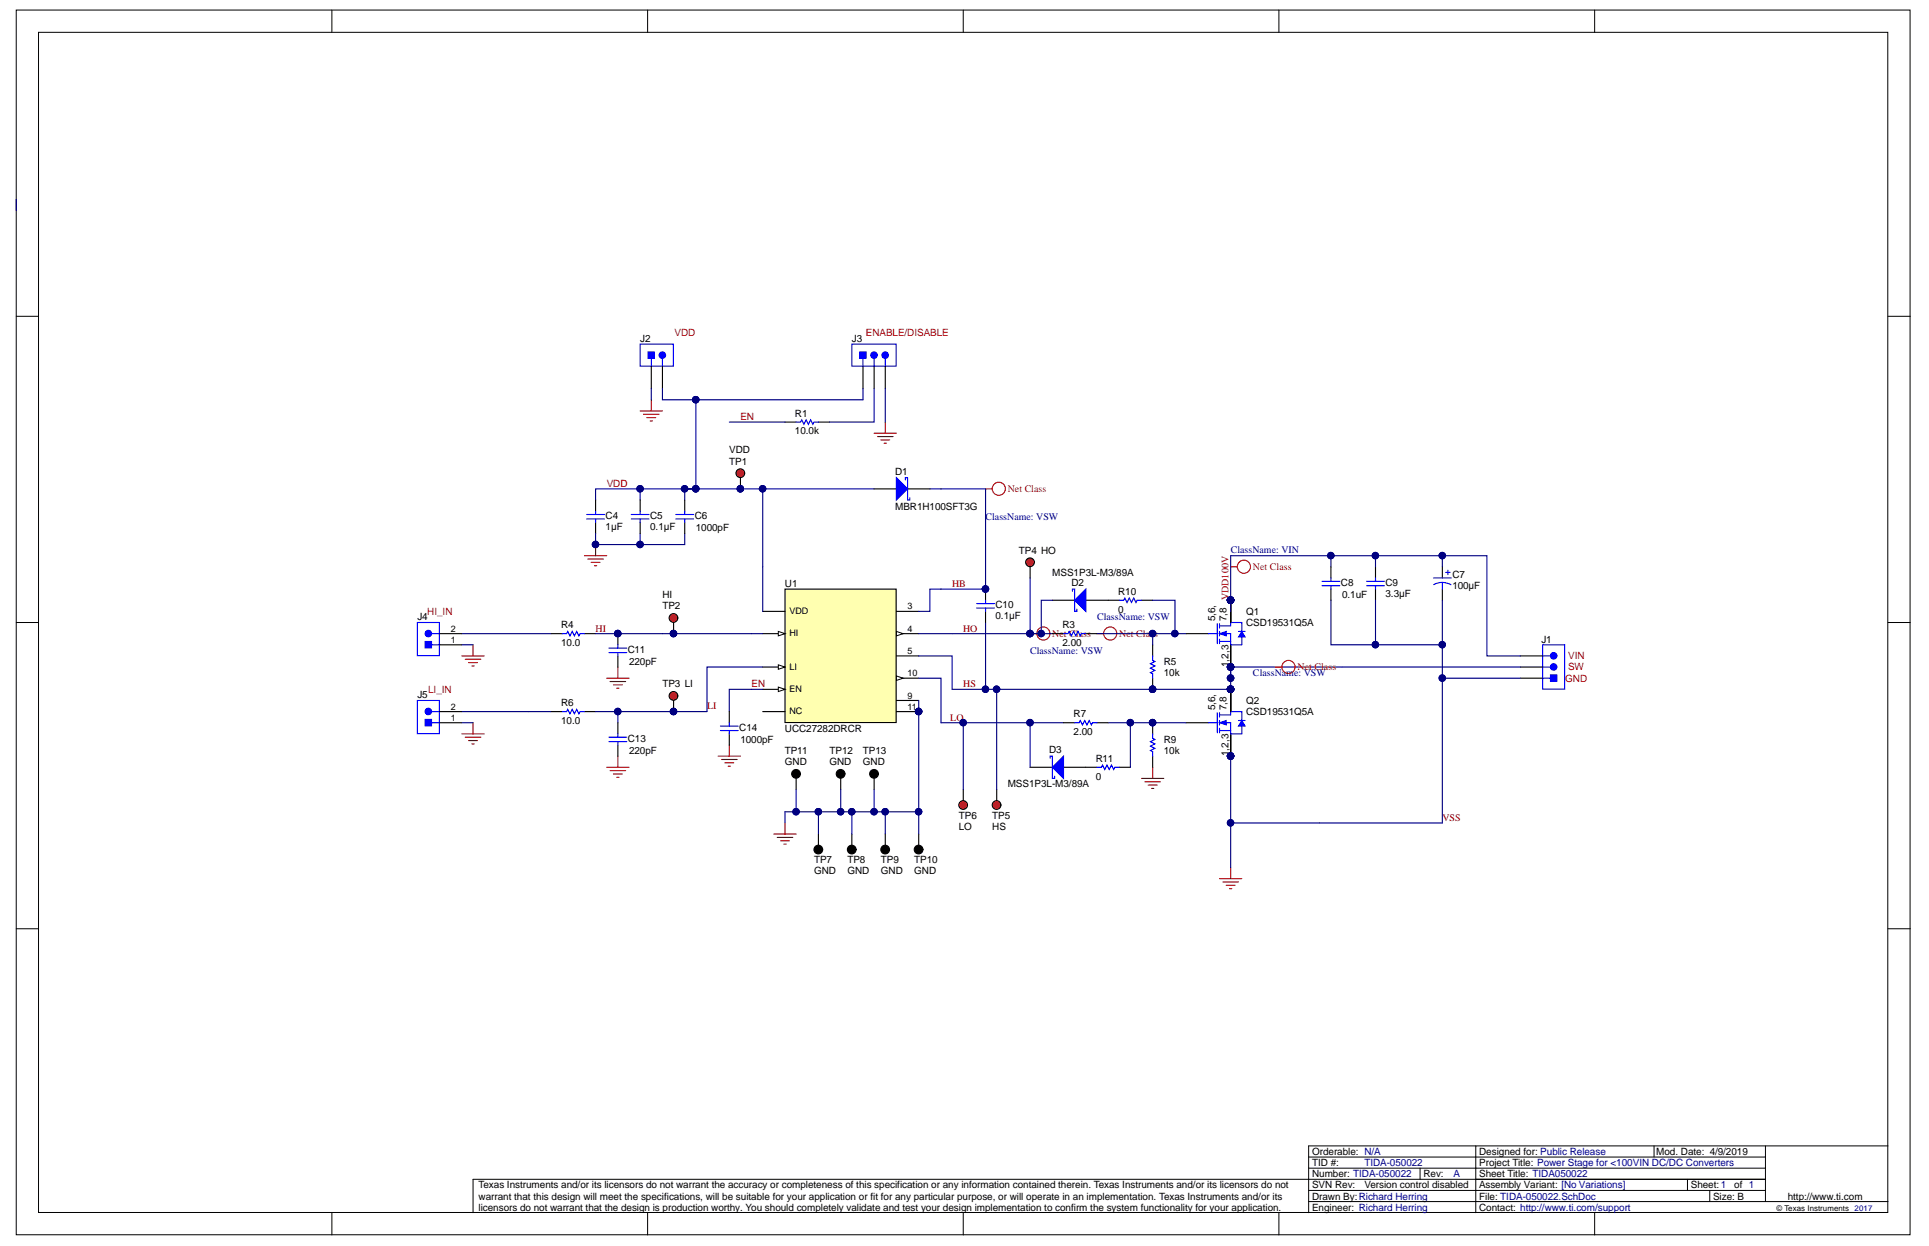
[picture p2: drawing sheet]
<svg xmlns="http://www.w3.org/2000/svg" width="432mm" height="279mm" viewBox="0 0 432 279" stroke-linecap="round" stroke-linejoin="round" font-family="sans-serif">
<g fill="#fff" stroke="#000" stroke-width=".22">
<path d="M3.6 2.3h424v274.2h-424z"/>
<path d="M8.6 7.2h414v264.3h-414z"/>
</g>
<g fill="none" stroke="#000" stroke-width=".22">
<path d="M74.3 2.3v4.9M145 2.3v4.9M215.6 2.3v4.9M286.3 2.3v4.9M357 2.3v4.9M3.6 70.8h5M422.6 70.8h5M3.6 139.4h5M422.6 139.4h5M3.6 208h5M422.6 208h5M292.9 259.1h102.3"/>
<path d="M330.3 256.6h-37.4v15M370.3 256.6v2.5M395.2 256.6v12.5M422.6 256.6h-92.3v15M74.3 271.6v5M145 271.6v5M215.6 271.6v5M286.3 271.6v5M292.9 269.1h129.7M292.9 266.6h102.3M292.9 261.6h102.3M317.9 261.6v2.5"/>
<path d="M357 271.6v5M377.7 264.1v2.5M382.7 266.6v2.5M395.2 264.1h-289.3v7.5"/>
</g>
<g fill="none" stroke="#800000" stroke-width=".25">
<path d="M143.3 92h5M144 92.8h3.5M144.8 93.5h2M145.5 94.3h.5M145.8 89.5v2.5M130.8 124.5h5M131.6 125.2h3.5M132.3 125.9h2M133.1 126.7h.5M133.3 122v2.5M135.8 171.8h5M136.6 172.6h3.5"/>
<path d="M137.3 173.3h2M138.1 174.1h.5M138.3 169.3v2.5M173.2 186.8h5M174 187.5h3.5M174.7 188.3h2M175.5 189h.5M175.7 184.3v2.5"/>
</g>
<path d="M153.3 119.5v2.5h-10M175.7 181.8v2.5" fill="none" stroke="#000080" stroke-width=".25"/>
<g fill="#000080" stroke="#000080" stroke-width=".22">
<circle cx="133.3" cy="121.9" r=".72"/>
<circle cx="143.3" cy="121.9" r=".72"/>
</g>
<path d="M143.3 77.1h7.4v4.9h-7.4z" fill="#fff" stroke="#00f" stroke-width=".25"/>
<path d="M145.8 80.3v1.8M148.3 80.3v1.8M272.5 139.7v4.5M273 139.7v1M270.5 141.9h2M273 140.2h2.5M273 141.9h2.5v2.5M273 143.7h2.5M273 141.4v1M273 143.2v1" fill="none" stroke="#00f" stroke-width=".25"/>
<circle cx="148.3" cy="79.5" r=".72" fill="#00f" stroke="#00f" stroke-width=".25"/>
<path d="M145.8 82.1v4.9M148.3 82.1v4.9M275.5 134.4v5M265.5 141.9h5M275.5 144.4v5" fill="none" stroke="#000" stroke-width=".25"/>
<path d="M145 78.8h1.5v1.5h-1.5z" fill="#00f" stroke="#00f" stroke-width=".22"/>
<path d="M3.6 44.6v2.5M155.8 89.5v20h14.9v17.4M143.3 109.5v2.5M220.6 139.4v15" fill="none" stroke="#000080" stroke-width=".25"/>
<g fill="#000080" stroke="#000080" stroke-width=".22">
<circle cx="143.3" cy="109.5" r=".72"/>
<circle cx="155.7" cy="89.5" r=".72"/>
<circle cx="155.7" cy="109.5" r=".72"/>
<circle cx="165.7" cy="109.5" r=".72"/>
<circle cx="170.7" cy="109.5" r=".72"/>
<circle cx="220.6" cy="154.4" r=".72"/>
<circle cx="275.5" cy="134.4" r=".72"/>
<circle cx="275.5" cy="149.4" r=".72"/>
</g>
<path d="M273 141.9l1.5-.5v1z" fill="#00f"/>
<path d="M273 141.9l1.5-.5v1z" fill="none" stroke="#00f" stroke-width=".22"/>
<path d="M275.5 139.4v.8" fill="none" stroke="#00f" stroke-width=".25"/>
<path d="M275.5 134.4v5M275.5 144.4v5" fill="none" stroke="#000" stroke-width=".25"/>
<g fill="#000080" stroke="#000080" stroke-width=".22">
<circle cx="275.5" cy="149.4" r=".72"/>
<circle cx="275.5" cy="134.4" r=".72"/>
</g>
<path d="M278 141.4l.7 1.3h-1.5z" fill="#00f"/>
<path d="M278 141.4l.7 1.3h-1.5z" fill="none" stroke="#00f" stroke-width=".22"/>
<path d="M275.5 139.4h2.5v2M272.5 159.6v4.5M273 159.6v1M277.2 141.4h1.5M278 142.7v1.7h-2.5M270.5 161.9h2M273 160.1h2.5M273 161.9h2.5v2.5M273 163.6h2.5M273 161.4v1M273 163.1v1" fill="none" stroke="#00f" stroke-width=".25"/>
<path d="M275.5 134.4v5M275.5 154.4v5M265.5 161.9h5M275.5 164.4v4.9" fill="none" stroke="#000" stroke-width=".25"/>
<g fill="#000080" stroke="#000080" stroke-width=".22">
<circle cx="275.5" cy="134.4" r=".72"/>
<circle cx="275.5" cy="149.4" r=".72"/>
<circle cx="275.5" cy="154.4" r=".72"/>
<circle cx="275.5" cy="169.3" r=".72"/>
</g>
<path d="M273 161.9l1.5-.5v1z" fill="#00f"/>
<path d="M273 161.9l1.5-.5v1z" fill="none" stroke="#00f" stroke-width=".22"/>
<path d="M275.5 159.4v.7" fill="none" stroke="#00f" stroke-width=".25"/>
<path d="M275.5 154.4v5M275.5 164.4v4.9" fill="none" stroke="#000" stroke-width=".25"/>
<g fill="#000080" stroke="#000080" stroke-width=".22">
<circle cx="275.5" cy="169.3" r=".72"/>
<circle cx="275.5" cy="154.4" r=".72"/>
</g>
<path d="M278 161.4l.7 1.2h-1.5z" fill="#00f"/>
<path d="M278 161.4l.7 1.2h-1.5z" fill="none" stroke="#00f" stroke-width=".22"/>
<g fill="none" stroke="#00f" stroke-width=".25">
<path d="M131.3 115.2h4M131.3 116.2h4M133.3 114.5v.7M133.3 116.2v.8M305.9 130.2h4M305.9 131.2h4M307.9 129.4v.8M307.9 131.2v.7M320.9 129.4h4M322.9 130.4l.8 .1 1.1 .5M322.9 130.4l-1.2 .2-.8 .3M322.9 130.4v1.5"/>
<path d="M323.6 128.2h1M324.1 127.7v1M125.8 141.9h1l.3-.5 .5 1 .5-1 .5 1 .5-1 .5 1 .2-.5h1M125.8 159.4h1l.3-.5 .5 1 .5-1 .5 1 .5-1 .5 1 .2-.5h1M275.5 159.4h2.5v2M277.2 161.4h1.5M278 162.6v1.8h-2.5"/>
</g>
<path d="M133.3 112v2.5M133.3 117v2.5M307.9 126.9v2.5M307.9 131.9v2.5M322.9 126.9v2.5M322.9 131.9v2.5M123.3 141.9h2.5M123.3 159.4h2.5M130.8 141.9h2.5M130.8 159.4h2.5M275.5 154.4v5" fill="none" stroke="#000" stroke-width=".25"/>
<g fill="#000080" stroke="#000080" stroke-width=".22">
<circle cx="275.5" cy="154.4" r=".72"/>
<circle cx="275.5" cy="169.3" r=".72"/>
<circle cx="275.5" cy="134.4" r=".72"/>
<circle cx="215.6" cy="161.8" r=".72"/>
<circle cx="230.6" cy="161.8" r=".72"/>
<circle cx="275.5" cy="151.9" r=".72"/>
<circle cx="275.5" cy="149.4" r=".72"/>
<circle cx="143.3" cy="109.5" r=".72"/>
<circle cx="153.2" cy="109.5" r=".72"/>
<circle cx="155.7" cy="109.5" r=".72"/>
<circle cx="230.6" cy="141.9" r=".72"/>
<circle cx="253" cy="161.8" r=".72"/>
<circle cx="258" cy="161.8" r=".72"/>
</g>
<path d="M255.5 174.3h5M256.3 175.1h3.5M257 175.8h2M257.8 176.6h.5M258 171.8v2.5M273 196.8h5M273.7 197.5h3.5M274.5 198.3h2M275.2 199h.5M275.5 194.3v2.5" fill="none" stroke="#800000" stroke-width=".25"/>
<path d="M133.3 112v-2.5h22.5h-2.5v2.5M300.4 149.4h-24.9v2.5M210.6 161.9h27.5M248 161.9h17.5" fill="none" stroke="#000080" stroke-width=".25"/>
<g fill="none" stroke="#f00" stroke-width=".25">
<path d="M220.6 109.5h1.5M275.5 126.9h1.5M230.6 141.9h1.5M245.6 141.9h1.4M285.5 149.4h1.5"/>
<circle cx="223.6" cy="109.5" r="1.47"/>
<circle cx="278.4" cy="126.9" r="1.47"/>
<circle cx="233.6" cy="141.9" r="1.47"/>
<circle cx="248.5" cy="141.9" r="1.47"/>
<circle cx="288.4" cy="149.4" r="1.47"/>
</g>
<path d="M93.4 139.4h5v7.4h-5z" fill="#fff" stroke="#00f" stroke-width=".25"/>
<path d="M96.7 141.9h1.7M96.7 144.4h1.7" fill="none" stroke="#00f" stroke-width=".25"/>
<circle cx="95.9" cy="141.9" r=".72" fill="#00f" stroke="#00f" stroke-width=".25"/>
<path d="M98.4 144.4h5M98.4 141.9h5" fill="none" stroke="#000" stroke-width=".25"/>
<path d="M95.2 143.7h1.4v1.4h-1.4z" fill="#00f" stroke="#00f" stroke-width=".22"/>
<path d="M103.4 146.9h5M104.1 147.6h3.5M104.9 148.4h2M105.6 149.1h.5M105.9 144.4v2.5" fill="none" stroke="#800000" stroke-width=".25"/>
<path d="M103.4 144.4h2.5" fill="none" stroke="#000080" stroke-width=".25"/>
<path d="M93.4 156.9h5v7.4h-5z" fill="#fff" stroke="#00f" stroke-width=".25"/>
<path d="M96.7 159.4h1.7M96.7 161.9h1.7" fill="none" stroke="#00f" stroke-width=".25"/>
<circle cx="95.9" cy="159.3" r=".72" fill="#00f" stroke="#00f" stroke-width=".25"/>
<path d="M195.7 109.5h5M203.2 109.5h4.9M98.4 159.4h5M98.4 161.9h5" fill="none" stroke="#000" stroke-width=".25"/>
<path d="M95.2 161.1h1.4v1.5h-1.4z" fill="#00f" stroke="#00f" stroke-width=".22"/>
<path d="M103.4 164.4h5M104.1 165.1h3.5M104.9 165.9h2M105.6 166.6h.5M105.9 161.9v2.5" fill="none" stroke="#800000" stroke-width=".25"/>
<path d="M103.4 161.9h2.5" fill="none" stroke="#000080" stroke-width=".25"/>
<path d="M200.7 107l2.5 2.5-2.5 2.5z" fill="#00f"/>
<path d="M141.3 115.2h4M141.3 116.2h4M143.3 114.5v.7M143.3 116.2v.8M200.7 107l2.5 2.5-2.5 2.5zM202.7 107.5v-.5h.5v5h.5v-.5M218.6 135.2h4M218.6 136.2h4M220.6 134.4v.8M220.6 136.2v.7M258 146.9v1l.5 .2-1 .5 1 .5-1 .5 1 .5-1 .5 .5 .3v1M258 164.4v1l.5 .2-1 .5 1 .5-1 .5 1 .5-1 .5 .5 .2v1" fill="none" stroke="#00f" stroke-width=".25"/>
<path d="M133.3 119.5v2.5h10v-2.5M210.6 109.5h10v22.4h-10M297.9 126.9v-2.4h-22.4v12.4M297.9 124.5h10v2.4M297.9 134.4v10h10v-10M307.9 124.5h15v2.4M322.9 134.4v10h-15M103.4 141.9h19.9M103.4 159.4h19.9M245.6 141.9h19.9M322.9 144.4v39.9h-47.4M275.5 169.3v25" fill="none" stroke="#000080" stroke-width=".25"/>
<g fill="#000080" stroke="#000080" stroke-width=".22">
<circle cx="220.6" cy="131.9" r=".72"/>
<circle cx="133.3" cy="121.9" r=".72"/>
<circle cx="143.3" cy="121.9" r=".72"/>
<circle cx="263" cy="141.9" r=".72"/>
<circle cx="258" cy="141.9" r=".72"/>
<circle cx="258" cy="154.4" r=".72"/>
<circle cx="258" cy="161.8" r=".72"/>
<circle cx="275.5" cy="134.4" r=".72"/>
<circle cx="297.9" cy="124.4" r=".72"/>
<circle cx="307.9" cy="124.4" r=".72"/>
<circle cx="322.8" cy="124.4" r=".72"/>
<circle cx="307.9" cy="144.4" r=".72"/>
<circle cx="322.8" cy="144.4" r=".72"/>
<circle cx="322.8" cy="151.9" r=".72"/>
<circle cx="275.5" cy="169.3" r=".72"/>
<circle cx="275.5" cy="184.3" r=".72"/>
</g>
<path d="M143.3 112v2.5M143.3 117v2.5M220.6 131.9v2.5M220.6 136.9v2.5M258 144.4v2.5M258 151.9v2.5M258 161.9v2.5M258 169.3v2.5" fill="none" stroke="#000" stroke-width=".25"/>
<path d="M345.3 144.4h4.9v9.9h-4.9z" fill="#fff" stroke="#00f" stroke-width=".25"/>
<path d="M345.3 149.4h1.8M345.3 151.9h1.8M345.3 146.9h1.8" fill="none" stroke="#00f" stroke-width=".25"/>
<g fill="#00f" stroke="#00f" stroke-width=".25">
<circle cx="347.8" cy="149.4" r=".72"/>
<circle cx="347.8" cy="146.9" r=".72"/>
</g>
<path d="M340.3 151.9h5M340.3 149.4h5M340.3 146.9h5" fill="none" stroke="#000" stroke-width=".25"/>
<path d="M347.1 151.1h1.4v1.5h-1.4z" fill="#00f" stroke="#00f" stroke-width=".22"/>
<path d="M300.4 149.4h39.9" fill="none" stroke="#000080" stroke-width=".25"/>
<path d="M175.7 131.9h24.9v29.9h-24.9z" fill="#ffffb0" stroke="#000" stroke-width=".25"/>
<path d="M200.7 136.9h4.9M200.7 141.9h4.9" fill="none" stroke="#000" stroke-width=".25"/>
<path d="M200.7 141.4l1.5 .5-1.5 .5z" fill="#fff"/>
<path d="M200.7 141.4l1.5 .5-1.5 .5z" fill="none" stroke="#000" stroke-width=".22"/>
<path d="M170.7 159.4h5M170.7 149.4h5M200.7 146.9h4.9" fill="none" stroke="#000" stroke-width=".25"/>
<path d="M174.2 148.9l1.5 .5-1.5 .5z" fill="#fff"/>
<path d="M174.2 148.9l1.5 .5-1.5 .5z" fill="none" stroke="#000" stroke-width=".22"/>
<path d="M170.7 136.9h5M200.7 159.4h4.9M200.7 151.9h4.9" fill="none" stroke="#000" stroke-width=".25"/>
<circle cx="205.6" cy="159.3" r=".72" fill="#000080" stroke="#000080" stroke-width=".22"/>
<path d="M200.7 151.4l1.5 .5-1.5 .5z" fill="#fff"/>
<path d="M200.7 151.4l1.5 .5-1.5 .5z" fill="none" stroke="#000" stroke-width=".22"/>
<path d="M170.7 141.9h5" fill="none" stroke="#000" stroke-width=".25"/>
<path d="M174.2 141.4l1.5 .5-1.5 .5z" fill="#fff"/>
<path d="M174.2 141.4l1.5 .5-1.5 .5z" fill="none" stroke="#000" stroke-width=".22"/>
<path d="M170.7 154.4h5M200.7 156.9h4.9" fill="none" stroke="#000" stroke-width=".25"/>
<path d="M174.2 153.9l1.5 .5-1.5 .5z" fill="#fff"/>
<path d="M174.2 153.9l1.5 .5-1.5 .5z" fill="none" stroke="#000" stroke-width=".22"/>
<circle cx="205.6" cy="159.3" r=".72" fill="#000080" stroke="#000080" stroke-width=".22"/>
<path d="M210.6 131.9h-2.5v5h-2.5M205.6 146.9h7.5v7.5M205.6 151.9h5v10M205.6 141.9h7.5M205.6 156.9v2.5" fill="none" stroke="#000080" stroke-width=".25"/>
<path d="M190.7 77.1h9.9v4.9h-9.9z" fill="#fff" stroke="#00f" stroke-width=".25"/>
<path d="M178.2 94.5h1l.3-.5 .5 1 .5-1 .5 1 .5-1 .5 1 .2-.5h1M193.2 80.3v1.8M195.7 80.3v1.8M198.2 80.3v1.8" fill="none" stroke="#00f" stroke-width=".25"/>
<g fill="#00f" stroke="#00f" stroke-width=".25">
<circle cx="195.6" cy="79.5" r=".72"/>
<circle cx="198.1" cy="79.5" r=".72"/>
</g>
<path d="M175.7 94.5h2.5M183.2 94.5h2.5M193.2 82.1v4.9M195.7 82.1v4.9M198.2 82.1v4.9" fill="none" stroke="#000" stroke-width=".25"/>
<path d="M192.4 78.8h1.5v1.5h-1.5z" fill="#00f" stroke="#00f" stroke-width=".22"/>
<path d="M195.7 97h5M196.4 97.8h3.5M197.2 98.5h2M197.9 99.3h.5M198.2 94.5v2.5" fill="none" stroke="#800000" stroke-width=".25"/>
<path d="M148.3 87v2.5h44.9M163.2 94.5h12.5M195.7 87v7.5h-10M198.2 87v7.5M170.7 126.9v10M133.3 141.9h37.4M168.2 154.4h2.5M170.7 149.4h-12.4v10h-20v2.5" fill="none" stroke="#000080" stroke-width=".25"/>
<g fill="#000080" stroke="#000080" stroke-width=".22">
<circle cx="155.7" cy="89.5" r=".72"/>
<circle cx="150.8" cy="141.9" r=".72"/>
<circle cx="138.3" cy="159.3" r=".72"/>
<circle cx="150.8" cy="159.3" r=".72"/>
<circle cx="138.3" cy="141.9" r=".72"/>
</g>
<circle cx="165.7" cy="106" r=".97" fill="#ee0e22" stroke="#000" stroke-width=".25"/>
<path d="M165.7 107v2.5" fill="none" stroke="#000" stroke-width=".25"/>
<circle cx="165.7" cy="109.5" r=".72" fill="#000080" stroke="#000080" stroke-width=".22"/>
<circle cx="150.8" cy="138.4" r=".97" fill="#ee0e22" stroke="#000" stroke-width=".25"/>
<path d="M150.8 139.4v2.5" fill="none" stroke="#000" stroke-width=".25"/>
<circle cx="150.8" cy="141.9" r=".72" fill="#000080" stroke="#000080" stroke-width=".22"/>
<circle cx="150.8" cy="155.9" r=".97" fill="#ee0e22" stroke="#000" stroke-width=".25"/>
<path d="M150.8 156.9v2.5" fill="none" stroke="#000" stroke-width=".25"/>
<circle cx="150.8" cy="159.3" r=".72" fill="#000080" stroke="#000080" stroke-width=".22"/>
<circle cx="230.6" cy="125.9" r=".97" fill="#ee0e22" stroke="#000" stroke-width=".25"/>
<path d="M230.6 126.9v2.5" fill="none" stroke="#000" stroke-width=".25"/>
<circle cx="223.1" cy="180.3" r=".97" fill="#ee0e22" stroke="#000" stroke-width=".25"/>
<path d="M223.1 176.8v2.5" fill="none" stroke="#000" stroke-width=".25"/>
<circle cx="215.6" cy="180.3" r=".97" fill="#ee0e22" stroke="#000" stroke-width=".25"/>
<path d="M235.6 134.4h5M243.1 134.4h4.9M178.2 174.3v2.5M188.2 174.3v2.5M195.7 174.3v2.5M215.6 176.8v2.5M183.2 186.8v2.5M190.7 186.8v2.5M198.2 186.8v2.5M205.6 186.8v2.5" fill="none" stroke="#000" stroke-width=".25"/>
<g fill="none" stroke="#000080" stroke-width=".25">
<path d="M208.1 109.5h2.5M133.3 159.4h5M205.6 159.4v22.4h-29.9M213.1 141.9h22.5M223.1 154.4v22.4M275.5 149.4v2.5M178.2 176.8v5M188.2 176.8v5M195.7 176.8v5M215.6 161.9v14.9M183.2 181.8v5M190.7 181.8v5"/>
<path d="M198.2 181.8v5M205.6 181.8v5"/>
</g>
<g fill="#000080" stroke="#000080" stroke-width=".22">
<circle cx="223.1" cy="154.4" r=".72"/>
<circle cx="215.6" cy="161.8" r=".72"/>
<circle cx="178.2" cy="181.8" r=".72"/>
<circle cx="183.2" cy="181.8" r=".72"/>
<circle cx="188.2" cy="181.8" r=".72"/>
<circle cx="190.7" cy="181.8" r=".72"/>
<circle cx="195.6" cy="181.8" r=".72"/>
<circle cx="198.1" cy="181.8" r=".72"/>
<circle cx="205.6" cy="181.8" r=".72"/>
<circle cx="205.6" cy="159.3" r=".72"/>
<circle cx="138.3" cy="159.3" r=".72"/>
<circle cx="275.5" cy="151.9" r=".72"/>
<circle cx="275.5" cy="149.4" r=".72"/>
<circle cx="233.1" cy="141.9" r=".72"/>
<circle cx="230.6" cy="141.9" r=".72"/>
</g>
<g fill="#000" stroke="#000" stroke-width=".25">
<circle cx="178.2" cy="173.3" r=".97"/>
<circle cx="188.2" cy="173.3" r=".97"/>
<circle cx="195.6" cy="173.3" r=".97"/>
<circle cx="183.2" cy="190.3" r=".97"/>
<circle cx="190.7" cy="190.3" r=".97"/>
<circle cx="198.1" cy="190.3" r=".97"/>
<circle cx="205.6" cy="190.3" r=".97"/>
</g>
<path d="M240.6 134.4l2.5-2.5v5z" fill="#00f"/>
<path d="M240.1 132.4v-.5h.5v5h.5v-.5M240.6 134.4l2.5-2.5v5z" fill="none" stroke="#00f" stroke-width=".25"/>
<path d="M230.6 171.8h5M238.1 171.8h5" fill="none" stroke="#000" stroke-width=".25"/>
<path d="M235.6 171.8l2.5-2.5v5z" fill="#00f"/>
<g fill="none" stroke="#00f" stroke-width=".25">
<path d="M151.3 115.2h4M151.3 116.2h4M153.3 114.5v.7M153.3 116.2v.8M250.5 134.4h1l.3-.5 .5 1 .5-1 .5 1 .5-1 .5 1 .2-.5h1M295.9 130.2h4M295.9 131.2h4M297.9 129.4v.8M297.9 131.2v.7M136.3 145.2h4M136.3 146.1h4M138.3 144.4v.8"/>
<path d="M138.3 146.1v.8M238.1 141.9h1l.2-.5 .5 1 .5-1 .5 1 .5-1 .5 1 .3-.5h1M136.3 165.1h4M136.3 166.1h4M138.3 164.4v.7M138.3 166.1v.7M161.3 162.6h3.9M161.3 163.6h3.9M163.2 161.9v.7M163.2 163.6v.8M235.1 169.8v-.5h.5v5h.5v-.5M235.6 171.8l2.5-2.5v5z"/>
<path d="M240.6 161.9h1l.2-.5 .5 1 .5-1 .5 1 .5-1 .5 1 .3-.5h1M245.6 171.8h.9l.3-.5 .5 1 .5-1 .5 1 .5-1 .5 1 .2-.5h1"/>
</g>
<g fill="none" stroke="#000080" stroke-width=".25">
<path d="M145.8 87v2.5M193.2 87v2.5M170.7 109.5h25M230.6 129.4v12.5M235.6 134.4h-2.5v7.5M258 134.4h5v7.5M322.9 124.5h9.9v22.4h7.5M168.2 154.4h-5v5M258 141.9v2.5M275.5 151.9v2.5h-62.4M322.9 151.9h17.4M230.6 161.9v9.9"/>
<path d="M253 161.9v9.9"/>
</g>
<g fill="#000080" stroke="#000080" stroke-width=".22">
<circle cx="230.6" cy="141.9" r=".72"/>
<circle cx="233.1" cy="141.9" r=".72"/>
<circle cx="230.6" cy="161.8" r=".72"/>
<circle cx="170.7" cy="109.5" r=".72"/>
<circle cx="275.5" cy="151.9" r=".72"/>
<circle cx="275.5" cy="154.4" r=".72"/>
<circle cx="258" cy="154.4" r=".72"/>
<circle cx="223.1" cy="154.4" r=".72"/>
<circle cx="220.6" cy="154.4" r=".72"/>
<circle cx="322.8" cy="124.4" r=".72"/>
<circle cx="322.8" cy="151.9" r=".72"/>
<circle cx="138.3" cy="141.9" r=".72"/>
<circle cx="263" cy="141.9" r=".72"/>
<circle cx="258" cy="141.9" r=".72"/>
<circle cx="253" cy="161.8" r=".72"/>
</g>
<path d="M135.8 151.9h5M136.6 152.6h3.5M137.3 153.4h2M138.1 154.1h.5M138.3 149.4v2.5M160.8 169.3h4.9M161.5 170.1h3.5M162.3 170.8h1.9M163 171.6h.5M163.2 166.8v2.5" fill="none" stroke="#800000" stroke-width=".25"/>
<g fill="none" stroke="#000" stroke-width=".25">
<path d="M153.3 112v2.5M153.3 117v2.5M248 134.4h2.5M255.5 134.4h2.5M297.9 126.9v2.5M297.9 131.9v2.5M138.3 141.9v2.5M138.3 146.9v2.5M163.2 159.4v2.5M235.6 141.9h2.5M243.1 141.9h2.5M138.3 161.9v2.5"/>
<path d="M138.3 166.8v2.5M163.2 164.4v2.4M238.1 161.9h2.5M243.1 171.8h2.5M245.6 161.9h2.4M250.5 171.8h2.5"/>
</g>
<g font-size="2.2">
<text x="143.3" y="76.6">J2</text>
<text x="190.7" y="76.6">J3</text>
<text x="178" y="93.3">R1</text>
<text x="163.2" y="101.6">VDD</text>
<text x="178" y="97.3">10.0k</text>
<text x="163.2" y="104">TP1</text>
<text x="200.4" y="106.3">D1</text>
<text x="135.6" y="118.7">1µF</text>
<text x="135.6" y="116.3">C4</text>
<text x="145.5" y="118.7">0.1µF</text>
<text x="145.5" y="116.3">C5</text>
<text x="155.5" y="116.3">C6</text>
<text x="155.8" y="119">1000pF</text>
<text x="200.4" y="114.3">MBR1H100SFT3G</text>
<text x="228.1" y="124">TP4 HO</text>
<text x="175.7" y="131.5">U1</text>
<text x="235.6" y="129">MSS1P3L-M3/89A</text>
<text x="239.8" y="131.2">D2</text>
<text x="300.2" y="131.2">C8</text>
<text x="310.1" y="131.2">C9</text>
<text x="325.1" y="132">100µF</text>
<text x="325.1" y="129.5">C7</text>
<text x="148.3" y="136.5">TP2</text>
<text x="148.3" y="134">HI</text>
<text x="222.8" y="136.2">C10</text>
<text x="250.3" y="137.2">0</text>
<text x="250.3" y="133.2">R10</text>
<text x="279" y="137.7">Q1</text>
<text x="300.4" y="134">0.1uF</text>
<text x="310.1" y="133.7">3.3µF</text>
<text x="93.4" y="138.9">J4</text>
<text x="125.6" y="140.7">R4</text>
<text x="222.8" y="138.7">0.1µF</text>
<text x="237.8" y="140.7">R3</text>
<text x="272" y="139.2" transform="rotate(-90 272 139.2)">5,6,</text>
<text x="274.5" y="139.2" transform="rotate(-90 274.5 139.2)">7,8</text>
<text x="279" y="140.2">CSD19531Q5A</text>
<text x="345.1" y="143.9">J1</text>
<text x="125.6" y="144.7">10.0</text>
<text x="140.6" y="146.2">C11</text>
<text x="140.8" y="148.9">220pF</text>
<text x="237.8" y="144.7">2.00</text>
<text x="260.5" y="148.9">R5</text>
<text x="275" y="149.4" transform="rotate(-90 275 149.4)">1,2,3</text>
<text x="148.3" y="153.9">TP3 LI</text>
<text x="260.5" y="151.4">10k</text>
<text x="93.4" y="156.4">J5</text>
<text x="125.6" y="158.1">R6</text>
<text x="240.3" y="160.6">R7</text>
<text x="272" y="159.1" transform="rotate(-90 272 159.1)">5,6,</text>
<text x="274.5" y="159.1" transform="rotate(-90 274.5 159.1)">7,8</text>
<text x="279" y="157.6">Q2</text>
<text x="279" y="160.1">CSD19531Q5A</text>
<text x="125.6" y="162.1">10.0</text>
<text x="140.6" y="166.1">C13</text>
<text x="165.5" y="163.6">C14</text>
<text x="165.7" y="166.4">1000pF</text>
<text x="175.7" y="163.9">UCC27282DRCR</text>
<text x="240.3" y="164.6">2.00</text>
<text x="260.5" y="166.4">R9</text>
<text x="140.8" y="168.9">220pF</text>
<text x="175.7" y="168.9">TP11</text>
<text x="175.7" y="171.4">GND</text>
<text x="185.7" y="168.9">TP12</text>
<text x="185.7" y="171.4">GND</text>
<text x="193.2" y="168.9">TP13</text>
<text x="193.2" y="171.4">GND</text>
<text x="234.8" y="168.6">D3</text>
<text x="245.3" y="170.6">R11</text>
<text x="260.5" y="168.9">10k</text>
<text x="275" y="169.3" transform="rotate(-90 275 169.3)">1,2,3</text>
<text x="225.6" y="176.3">MSS1P3L-M3/89A</text>
<text x="245.3" y="174.6">0</text>
<text x="214.6" y="183.3">TP6</text>
<text x="214.6" y="185.8">LO</text>
<text x="222.1" y="183.3">TP5</text>
<text x="222.1" y="185.8">HS</text>
<text x="182.2" y="193.3">TP7</text>
<text x="182.2" y="195.8">GND</text>
<text x="189.7" y="193.3">TP8</text>
<text x="189.7" y="195.8">GND</text>
<text x="197.2" y="193.3">TP9</text>
<text x="197.2" y="195.8">GND</text>
<text x="204.7" y="193.3">TP10</text>
<text x="204.7" y="195.8">GND</text>
<text x="293.7" y="263.6">Number: TIDA-050022</text>
<text x="293.7" y="261.2">TID #:</text>
<text x="293.7" y="258.7">Orderable: N/A</text>
<text x="318.6" y="263.6">Rev:</text>
<text x="331.1" y="263.6">Sheet Title: TIDA050022</text>
<text x="331.1" y="261.2">Project Title: Power Stage for &lt;100VIN DC/DC Converters</text>
<text x="331.1" y="258.7">Designed for: Public Release</text>
<text x="370.7" y="258.7">Mod. Date: 4/9/2019</text>
<text x="107.1" y="266.1">Texas Instruments and/or its licensors do not warrant the accuracy or completeness of this specification or any information contained therein. Texas Instruments and/or its licensors do not</text>
<text x="107.1" y="268.6">warrant that this design will meet the specifications, will be suitable for your application or fit for any particular purpose, or will operate in an implementation. Texas Instruments and/or its</text>
<text x="293.7" y="268.6">Drawn By:Richard Herring</text>
<text x="293.7" y="266.1">SVN Rev:</text>
<text x="305.4" y="266.1">Version control disabled</text>
<text x="331.1" y="268.6">File: TIDA-050022.SchDoc</text>
<text x="331.1" y="266.1">Assembly Variant: [No Variations]</text>
<text x="378.5" y="266.1">Sheet:1</text>
<text x="383.5" y="268.6">Size: B</text>
<text x="388.2" y="266.1">of 1</text>
<text x="400.2" y="268.6">http://www.ti.com</text>
<text x="107.1" y="271.1">licensors do not warrant that the design is production worthy. You should completely validate and test your design implementation to confirm the system functionality for your application.</text>
<text x="293.7" y="271.1">Engineer: Richard Herring</text>
<text x="331.1" y="271.1">Contact: http://www.ti.com/support</text>
</g>
<g font-size="2.2" fill="#f00">
<text x="151" y="75.4">VDD</text>
<text x="193.8" y="75.4">ENABLE/DISABLE</text>
<text x="225.6" y="110.2">Net Class</text>
<text x="280.5" y="127.7">Net Class</text>
<text x="95.6" y="137.7">HI_IN</text>
<text x="235.6" y="142.6">Net Class</text>
<text x="250.6" y="142.6">Net Class</text>
<text x="351" y="147.7">VIN</text>
<text x="95.8" y="155.1">LI_IN</text>
<text x="290.5" y="150.1">Net Class</text>
<text x="350.4" y="152.6">GND</text>
<text x="351" y="150.1">SW</text>
</g>
<g font-size="2.2" fill="#800000">
<text x="165.7" y="94.1">EN</text>
<text x="135.8" y="109">VDD</text>
<text x="213.1" y="131.4">HB</text>
<text x="275" y="134.4" transform="rotate(-90 275 134.4)">VDD100V</text>
<text x="133.3" y="141.4">HI</text>
<text x="215.6" y="141.4">HO</text>
<text x="168.2" y="153.9">EN</text>
<text x="215.6" y="153.9">HS</text>
<text x="158.3" y="158.9">LI</text>
<text x="212.7" y="161.4">LO</text>
<text x="322.9" y="183.8">VSS</text>
</g>
<g font-size="2.2" fill="#000080">
<text x="220.6" y="116.5">ClassName: VSW</text>
<text x="275.5" y="123.9">ClassName: VIN</text>
<text x="245.6" y="138.9">ClassName: VSW</text>
<text x="230.6" y="146.4">ClassName: VSW</text>
<text x="280.5" y="151.4">ClassName: VSW</text>
<text x="305.4" y="261.2">TIDA-050022</text>
<text x="325.4" y="263.6">A</text>
</g>
<g font-size="2">
<text x="176.7" y="137.5">VDD</text>
<text x="203.1" y="136.5">3</text>
<text x="100.9" y="144">1</text>
<text x="100.9" y="141.5">2</text>
<text x="176.7" y="142.5">HI</text>
<text x="203.1" y="141.5">4</text>
<text x="176.7" y="150">LI</text>
<text x="203.1" y="146.5">5</text>
<text x="176.7" y="155">EN</text>
<text x="203.1" y="151.5">10</text>
<text x="100.9" y="161.4">1</text>
<text x="100.9" y="158.9">2</text>
<text x="176.7" y="160">NC</text>
<text x="203.1" y="158.9">11</text>
<text x="203.1" y="156.4">9</text>
</g>
<text font-size="1.8" x="397.7" y="271.2">© Texas Instruments</text>
<text font-size="1.8" fill="#000080" x="415.2" y="271.2">2017</text>
</svg>
